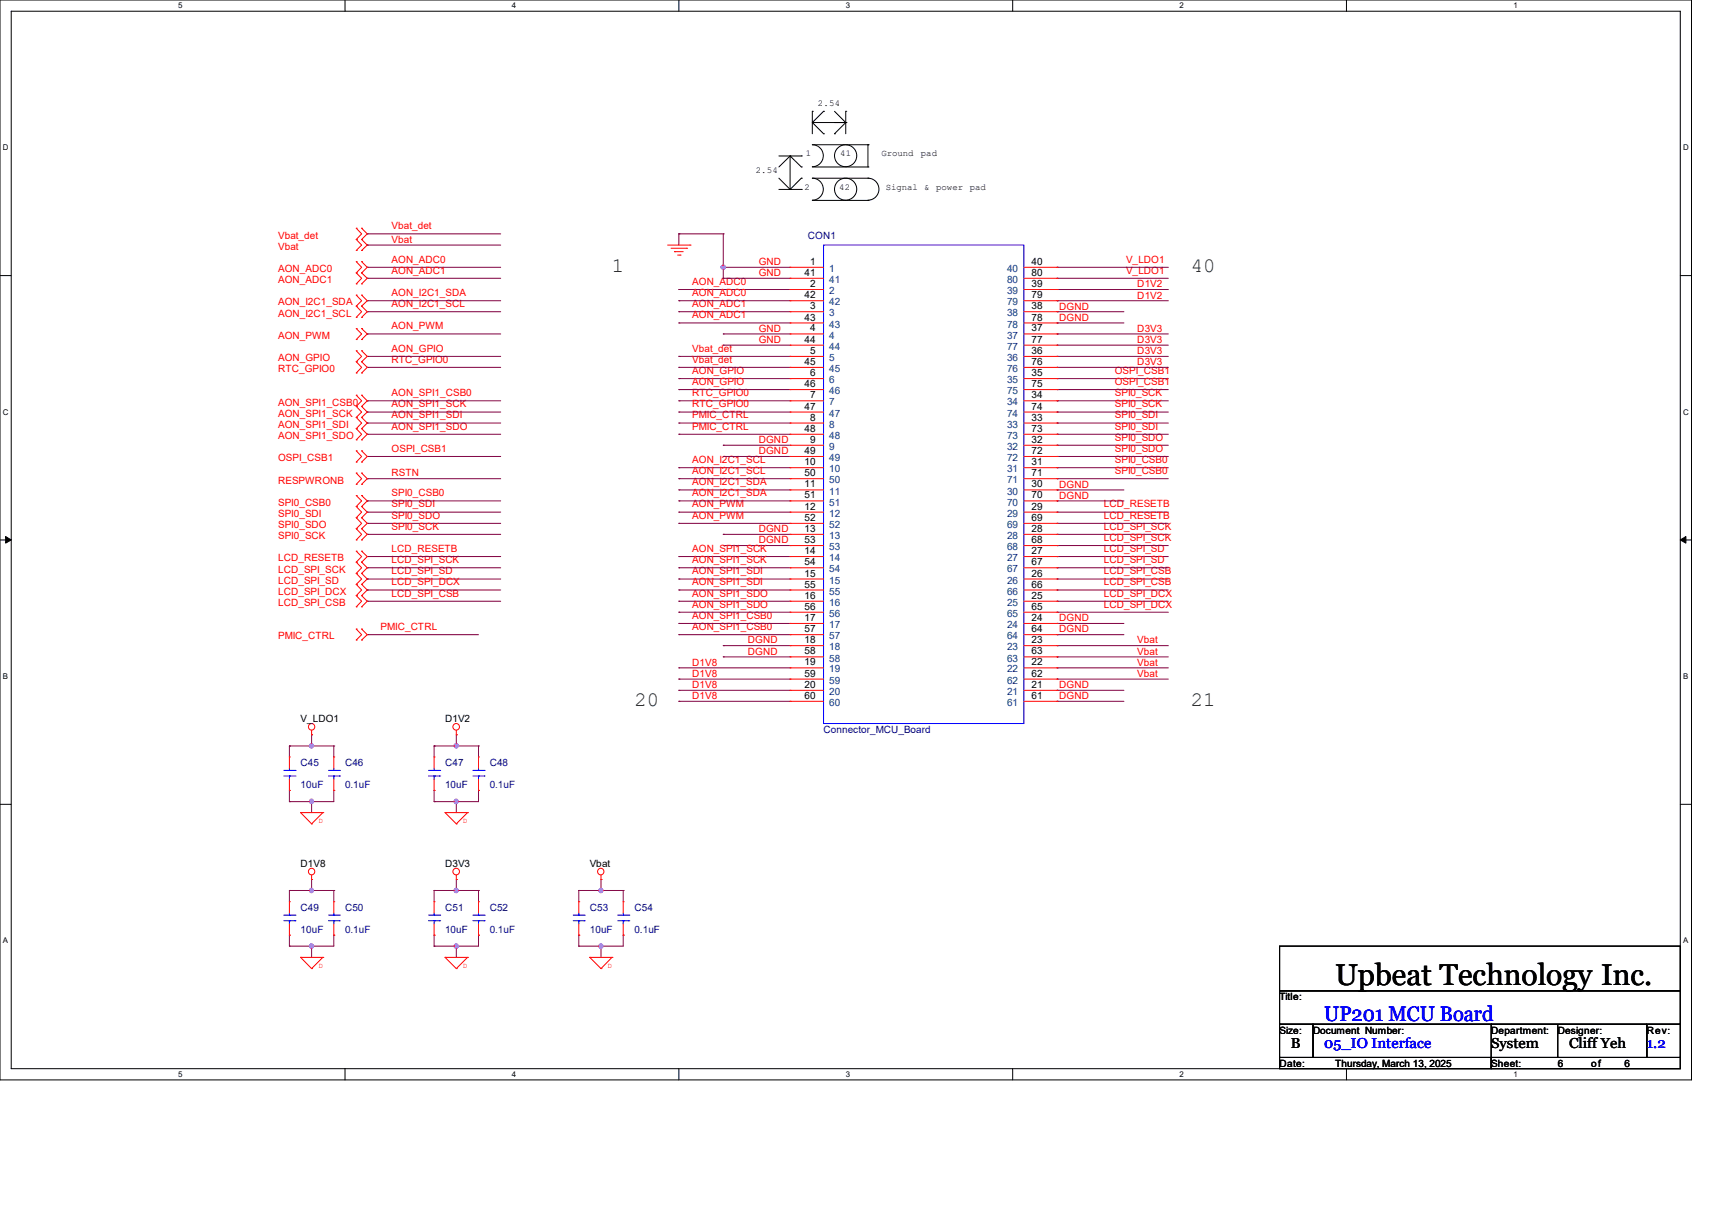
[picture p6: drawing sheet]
<svg xmlns="http://www.w3.org/2000/svg" width="297mm" height="210mm" viewBox="0 0 297 210" stroke-linecap="round" stroke-linejoin="round" font-family="sans-serif">
<path d="M0 0h293.5v187.3h-293.5zM1.9 1.9h289.6v183.4h-289.6z" fill="none" stroke="#000" stroke-width=".17"/>
<g fill="#fff">
<path d="M30.9 .2h.8v1.5h-.8z"/>
<path d="M30.9 185.5h.8v1.6h-.8z"/>
</g>
<path d="M59.9 0v1.9M59.9 185.3v2" fill="none" stroke="#000" stroke-width=".17"/>
<g fill="#fff">
<path d="M88.8 .2h.8v1.5h-.8z"/>
<path d="M88.8 185.5h.8v1.6h-.8z"/>
</g>
<path d="M117.8 0v1.9M117.8 185.3v2" fill="none" stroke="#000" stroke-width=".17"/>
<g fill="#fff">
<path d="M146.7 .2h.8v1.5h-.8z"/>
<path d="M146.7 185.5h.8v1.6h-.8z"/>
</g>
<path d="M175.7 0v1.9M175.7 185.3v2" fill="none" stroke="#000" stroke-width=".17"/>
<g fill="#fff">
<path d="M204.6 .2h.8v1.5h-.8z"/>
<path d="M204.6 185.5h.8v1.6h-.8z"/>
</g>
<path d="M233.6 0v1.9M233.6 185.3v2" fill="none" stroke="#000" stroke-width=".17"/>
<g fill="#fff">
<path d="M262.6 .2h.7v1.5h-.7z"/>
<path d="M262.6 185.5h.7v1.6h-.7z"/>
<path d="M.5 24.8h1v1.6h-1z"/>
<path d="M292 24.8h1v1.6h-1z"/>
<path d="M.5 70.7h1v1.5h-1z"/>
<path d="M292 70.7h1v1.5h-1z"/>
</g>
<path d="M0 47.8h1.9M291.5 47.8h2" fill="none" stroke="#000" stroke-width=".17"/>
<g fill="#fff">
<path d="M.5 116.5h.9v1.6h-.9z"/>
<path d="M292 116.5h.9v1.6h-.9z"/>
</g>
<path d="M0 93.6h1.9M291.5 93.6h2" fill="none" stroke="#000" stroke-width=".17"/>
<path d="M1 93l.9 .6-.9 .6zM291.5 93.6l1-.6v1.2z" fill="#000" stroke="#000" stroke-width=".17"/>
<g fill="#fff">
<path d="M.5 162.4h.9v1.5h-.9z"/>
<path d="M292 162.4h.9v1.5h-.9z"/>
</g>
<g fill="none" stroke="#000" stroke-width=".17">
<path d="M140.9 19.3h.1M140.9 19.3v3.9M142.9 19.3h.1M142.9 19.3l-2 2M144.8 19.3l1.9 2M146.7 19.3h.1M146.7 19.3v3.9M135.1 27.1h3.9M135.1 32.9h3.9M135.1 30.9l2 2M137.1 32.9h.1M137.1 27.1h.1"/>
<path d="M137.1 27.1v5.8M137.1 27.1l-2 1.9M137.1 27.1l1.9 1.9M139 27.1h.1M139 32.9h.1M139 29h.1M139 30.9h.1M139 30.9l-1.9 2M140.9 34.8h9.7M140.9 29h9.7M140.9 21.3h5.8M140.9 21.3l2 1.9"/>
<path d="M142.9 23.2h.1M144.8 23.2h.1M146.7 21.3h.1M146.7 21.3l-1.9 1.9M150.6 30.9h-9.7a1.9 1.9 0 0 1 1.9 1.9 1.9 1.9 0 0 1-1.9 1.9M150.6 30.9a1.9 1.9 0 0 1 1.9 1.9 1.9 1.9 0 0 1-1.9 1.9M150.6 34.8h.1M150.6 30.9h.1M150.6 25.1h-9.7a1.91 1.91 0 0 1 1.9 1.9 1.91 1.91 0 0 1-1.9 1.9M150.6 29h.1M150.6 25.1h.1M150.6 25.1v3.9"/>
<path d="M0 139.5h1.9M291.5 139.5h2M222 164.1h69.5v7.7h-69.5zM222 171.8h69.5v5.8h-69.5zM222 177.6h5.8v5.8h-5.8zM227.8 177.6h57.9v5.8h-57.9zM258.7 177.6h.1M258.7 177.6v5.8M270.3 177.6v5.8M285.7 177.6h5.8v5.8h-5.8zM222 183.4h36.7v1.9h-36.7zM258.7 183.4h32.8v1.9h-32.8z"/>
<path d="M270.3 183.4h.1"/>
<circle cx="146.7" cy="32.8" r="1.92"/>
<circle cx="146.7" cy="27" r="1.92"/>
</g>
<g fill="none" stroke="#800040" stroke-width=".17">
<path d="M63.7 46.4h.1M63.7 48.3h.1M63.7 54.1h.1M63.7 52.2h.1M63.7 57.9h.1M63.7 42.5h.1M63.7 40.6h.1M63.7 46.4h23.2M63.7 54.1h23.2M63.7 57.9h23.2M63.7 48.3h23.2M63.7 52.2h23.2"/>
<path d="M63.7 42.5h23.2M63.7 40.6h23.2M117.8 50.2h.1M117.8 54.1h.1M117.8 52.2h.1M117.8 56h.1M117.8 40.6h.1M117.8 50.2h19.3M117.8 54.1h19.3M117.8 52.2h19.3M117.8 40.6h7.7M117.8 56h19.3"/>
<path d="M117.8 40.6v1.9M125.5 46.4h.1M125.5 57.9h.1M125.5 48.3h.1M125.5 59.9h.1M125.5 40.6h.1M125.5 46.4h11.6M125.5 57.9h11.6M125.5 48.3h11.6M125.5 59.9h11.6M125.5 40.6v7.7M183.4 50.2h.1"/>
<path d="M183.4 57.9h.1M183.4 54.1h.1M183.4 48.3h.1M183.4 52.2h.1M183.4 56h.1M183.4 59.9h.1M183.4 46.4h.1M183.4 46.4h19.3M183.4 50.2h19.3M183.4 54.1h11.6M183.4 57.9h19.3M183.4 48.3h19.3"/>
<path d="M183.4 52.2h19.3M183.4 56h11.6M183.4 59.9h19.3M63.7 79.2h.1M63.7 75.3h.1M63.7 73.4h.1M63.7 71.5h.1M63.7 69.5h.1M63.7 63.7h.1M63.7 61.8h.1M63.7 61.8h23.2M63.7 73.4h23.2"/>
<path d="M63.7 69.5h23.2M63.7 79.2h23.2M63.7 75.3h23.2M63.7 71.5h23.2M63.7 63.7h23.2M117.8 61.8h.1M117.8 73.4h.1M117.8 69.5h.1M117.8 65.7h.1M117.8 63.7h.1M117.8 67.6h.1M117.8 71.5h.1"/>
<path d="M117.8 75.3h.1M117.8 61.8h19.3M117.8 73.4h19.3M117.8 69.5h19.3M117.8 65.7h19.3M117.8 75.3h19.3M117.8 71.5h19.3M117.8 63.7h19.3M117.8 67.6h19.3M125.5 77.2h.1M125.5 79.2h.1M125.5 77.2h11.6"/>
<path d="M125.5 79.2h11.6M183.4 61.8h.1M183.4 69.5h.1M183.4 73.4h.1M183.4 65.7h.1M183.4 77.2h.1M183.4 63.7h.1M183.4 67.6h.1M183.4 71.5h.1M183.4 75.3h.1M183.4 79.2h.1M183.4 61.8h19.3"/>
<path d="M183.4 73.4h19.3M183.4 69.5h19.3M183.4 77.2h19.3M183.4 65.7h19.3M183.4 79.2h19.3M183.4 75.3h19.3M183.4 71.5h19.3M183.4 63.7h19.3M183.4 67.6h19.3M63.7 98.5h.1M63.7 96.5h.1M63.7 90.8h.1"/>
<path d="M63.7 92.7h.1M63.7 88.8h.1M63.7 86.9h.1M63.7 83h.1M63.7 92.7h23.2M63.7 88.8h23.2M63.7 96.5h23.2M63.7 98.5h23.2M63.7 90.8h23.2M63.7 86.9h23.2M63.7 83h23.2M117.8 81.1h.1"/>
<path d="M117.8 88.8h.1M117.8 85h.1M117.8 83h.1M117.8 86.9h.1M117.8 90.8h.1M117.8 96.5h.1M117.8 98.5h.1M117.8 81.1h19.3M117.8 88.8h19.3M117.8 85h19.3M117.8 96.5h19.3M117.8 98.5h19.3"/>
<path d="M117.8 90.8h19.3M117.8 86.9h19.3M117.8 83h19.3M125.5 92.7h.1M125.5 94.6h.1M125.5 92.7h11.6M125.5 94.6h11.6M183.4 92.7h.1M183.4 81.1h.1M183.4 85h.1M183.4 88.8h.1M183.4 96.5h.1"/>
<path d="M183.4 83h.1M183.4 86.9h.1M183.4 90.8h.1M183.4 94.6h.1M183.4 98.5h.1M183.4 81.1h19.3M183.4 92.7h19.3M183.4 88.8h19.3M183.4 85h11.6M183.4 96.5h19.3M183.4 98.5h19.3M183.4 90.8h19.3"/>
<path d="M183.4 86.9h11.6M183.4 83h19.3M183.4 94.6h19.3M63.7 100.4h.1M63.7 104.3h.1M63.7 102.3h.1M63.7 110.1h.1M63.7 100.4h23.2M63.7 104.3h23.2M63.7 110.1h19.3M63.7 102.3h23.2M117.8 100.4h.1"/>
<path d="M117.8 104.3h.1M117.8 110.1h.1M117.8 117.8h.1M117.8 119.7h.1M117.8 115.8h.1M117.8 108.1h.1M117.8 102.3h.1M117.8 106.2h.1M117.8 100.4h19.3M117.8 104.3h19.3M117.8 110.1h19.3M117.8 117.8h19.3"/>
<path d="M117.8 119.7h19.3M117.8 108.1h19.3M117.8 102.3h19.3M117.8 115.8h19.3M117.8 106.2h19.3M125.5 113.9h.1M125.5 112h.1M125.5 113.9h11.6M125.5 112h11.6M183.4 104.3h.1M183.4 100.4h.1M183.4 119.7h.1"/>
<path d="M183.4 112h.1M183.4 108.1h.1M183.4 102.3h.1M183.4 106.2h.1M183.4 110.1h.1M183.4 113.9h.1M183.4 115.8h.1M183.4 117.8h.1M183.4 100.4h19.3M183.4 104.3h19.3M183.4 113.9h19.3M183.4 110.1h11.6"/>
<path d="M183.4 117.8h19.3M183.4 119.7h11.6M183.4 112h19.3M183.4 108.1h11.6M183.4 102.3h19.3M183.4 115.8h19.3M183.4 106.2h19.3M50.2 137.1h.1M50.2 129.4h.1M50.2 139h.1M50.2 129.4v1.9M50.2 137.1v1.9"/>
<path d="M50.2 129.4h7.7M54.1 139h.1M54.1 129.4h.1M54.1 127.4h.1M54.1 127.4v2M54.1 139v1.9M57.9 137.1h.1M57.9 129.4h.1M57.9 137.1v1.9h-7.7M57.9 129.4v1.9M75.3 129.4h.1M75.3 137.1h.1"/>
<path d="M75.3 139h.1M75.3 129.4h7.7M75.3 129.4v1.9M75.3 137.1v1.9M79.2 129.4h.1M79.2 127.4h.1M79.2 139h.1M79.2 127.4v2M79.2 139v1.9M83 129.4h.1M83 137.1h.1M83 137.1v1.9h-7.7"/>
<path d="M83 129.4v1.9M117.8 121.6h.1M117.8 121.6h19.3M183.4 121.6h.1M183.4 121.6h11.6M50.2 154.4h.1M50.2 154.4v2M50.2 154.4h7.7M54.1 152.5h.1M54.1 154.4h.1M54.1 152.5v1.9M57.9 154.4h.1"/>
<path d="M57.9 154.4v2M75.3 154.4h.1M75.3 154.4v2M75.3 154.4h7.7M79.2 152.5h.1M79.2 154.4h.1M79.2 152.5v1.9M83 154.4h.1M83 154.4v2M100.4 154.4h.1M100.4 154.4h7.7M100.4 154.4v2"/>
<path d="M104.3 154.4h.1M104.3 152.5h.1M104.3 152.5v1.9M108.1 154.4h.1M108.1 154.4v2M50.2 162.2h.1M50.2 164.1h.1M50.2 162.2v1.9M54.1 164.1h.1M54.1 164.1v1.9M57.9 162.2h.1M57.9 162.2v1.9h-7.7"/>
<path d="M75.3 162.2h.1M75.3 164.1h.1M75.3 162.2v1.9M79.2 164.1h.1M79.2 164.1v1.9M83 162.2h.1M83 162.2v1.9h-7.7M100.4 162.2h.1M100.4 164.1h.1M100.4 162.2v1.9M104.3 164.1h.1M104.3 164.1v1.9"/>
<path d="M108.1 162.2h.1M108.1 162.2v1.9h-7.7"/>
</g>
<g fill="#f0f" stroke="#f0f" stroke-width=".17">
<circle cx="125.5" cy="46.3" r=".37"/>
<circle cx="54" cy="139" r=".37"/>
<circle cx="54" cy="129.3" r=".37"/>
<circle cx="79.1" cy="129.3" r=".37"/>
<circle cx="79.1" cy="139" r=".37"/>
<circle cx="54" cy="154.4" r=".37"/>
<circle cx="54" cy="164.1" r=".37"/>
<circle cx="79.1" cy="154.4" r=".37"/>
<circle cx="79.1" cy="164.1" r=".37"/>
<circle cx="104.2" cy="154.4" r=".37"/>
<circle cx="104.2" cy="164.1" r=".37"/>
</g>
<g fill="none" stroke="#f00" stroke-width=".17">
<path d="M61.8 39.6h.1M61.8 39.6l.9 1-.9 .9M62.7 39.6h.1M62.7 39.6l1 1-1 .9M61.8 47.3h.1M61.8 45.4h.1M61.8 49.2h.1M61.8 53.1h.1M61.8 51.2h.1M61.8 55h.1M61.8 58.9h.1M61.8 57h.1"/>
<path d="M61.8 43.4h.1M61.8 41.5h.1M61.8 45.4l.9 1-.9 .9M61.8 47.3l.9 1-.9 .9M61.8 51.2l.9 1-.9 .9M61.8 53.1l.9 1-.9 .9M61.8 57l.9 .9-.9 1M61.8 41.5l.9 1-.9 .9M62.7 47.3h.1M62.7 45.4h.1M62.7 49.2h.1M62.7 53.1h.1"/>
<path d="M62.7 51.2h.1M62.7 55h.1M62.7 58.9h.1M62.7 57h.1M62.7 43.4h.1M62.7 41.5h.1M62.7 45.4l1 1-1 .9M62.7 47.3l1 1-1 .9M62.7 51.2l1 1-1 .9M62.7 53.1l1 1-1 .9M62.7 57l1 .9-1 1M62.7 41.5l1 1-1 .9"/>
<path d="M115.8 42.5h3.9M116.4 43.1h2.7M117 43.6h.1M117 43.6h1.5M117.6 44.2h.4M118 44.2h.1M119.1 43.1h.1M119.7 42.5h.1M137.1 46.4h.1M137.1 50.2h.1M137.1 54.1h.1M137.1 57.9h.1"/>
<path d="M137.1 48.3h.1M137.1 52.2h.1M137.1 56h.1M137.1 59.9h.1M137.1 46.4h5.8M137.1 50.2h5.8M137.1 54.1h5.8M137.1 57.9h5.8M137.1 48.3h5.8M137.1 52.2h5.8M137.1 56h5.8M137.1 59.9h5.8"/>
<path d="M177.6 46.4h5.8M177.6 50.2h5.8M177.6 54.1h5.8M177.6 57.9h5.8M177.6 48.3h5.8M177.6 52.2h5.8M177.6 56h5.8M177.6 59.9h5.8M183.4 57.9h.1M183.4 54.1h.1M183.4 50.2h.1M183.4 46.4h.1"/>
<path d="M183.4 59.9h.1M183.4 56h.1M183.4 52.2h.1M183.4 48.3h.1M61.8 78.2h.1M61.8 70.5h.1M61.8 68.5h.1M61.8 72.4h.1M61.8 74.3h.1M61.8 76.3h.1M61.8 62.7h.1M61.8 60.8h.1"/>
<path d="M61.8 64.7h.1M61.8 78.2l.9 1-.9 .9M61.8 68.5l.9 1-.9 1M61.8 70.5l.9 1-.9 .9M61.8 72.4l.9 1-.9 .9M61.8 74.3l.9 1-.9 1M61.8 60.8l.9 1-.9 .9M61.8 62.7l.9 1-.9 1M62.7 78.2h.1M62.7 70.5h.1M62.7 68.5h.1M62.7 72.4h.1"/>
<path d="M62.7 74.3h.1M62.7 76.3h.1M62.7 62.7h.1M62.7 60.8h.1M62.7 64.7h.1M62.7 78.2l1 1-1 .9M62.7 68.5l1 1-1 1M62.7 70.5l1 1-1 .9M62.7 72.4l1 1-1 .9M62.7 74.3l1 1-1 1M62.7 60.8l1 1-1 .9M62.7 62.7l1 1-1 1"/>
<path d="M137.1 61.8h.1M137.1 65.7h.1M137.1 69.5h.1M137.1 73.4h.1M137.1 77.2h.1M137.1 63.7h.1M137.1 67.6h.1M137.1 71.5h.1M137.1 75.3h.1M137.1 79.2h.1M137.1 61.8h5.8M137.1 65.7h5.8"/>
<path d="M137.1 69.5h5.8M137.1 73.4h5.8M137.1 77.2h5.8M137.1 63.7h5.8M137.1 67.6h5.8M137.1 71.5h5.8M137.1 75.3h5.8M137.1 79.2h5.8M177.6 61.8h5.8M177.6 65.7h5.8M177.6 69.5h5.8M177.6 73.4h5.8"/>
<path d="M177.6 77.2h5.8M177.6 63.7h5.8M177.6 67.6h5.8M177.6 71.5h5.8M177.6 75.3h5.8M177.6 79.2h5.8M183.4 77.2h.1M183.4 73.4h.1M183.4 69.5h.1M183.4 65.7h.1M183.4 61.8h.1M183.4 79.2h.1"/>
<path d="M183.4 75.3h.1M183.4 71.5h.1M183.4 67.6h.1M183.4 63.7h.1M61.8 97.5h.1M61.8 95.6h.1M61.8 99.4h.1M61.8 87.8h.1M61.8 85.9h.1M61.8 89.8h.1M61.8 91.7h.1M61.8 93.6h.1"/>
<path d="M61.8 80.1h.1M61.8 84h.1M61.8 82h.1M61.8 95.6l.9 .9-.9 1M61.8 97.5l.9 1-.9 .9M61.8 99.4l.9 1-.9 .9M61.8 85.9l.9 1-.9 .9M61.8 87.8l.9 1-.9 1M61.8 89.8l.9 1-.9 .9M61.8 91.7l.9 1-.9 .9M61.8 82l.9 1-.9 1M62.7 97.5h.1"/>
<path d="M62.7 95.6h.1M62.7 99.4h.1M62.7 87.8h.1M62.7 85.9h.1M62.7 89.8h.1M62.7 91.7h.1M62.7 93.6h.1M62.7 80.1h.1M62.7 84h.1M62.7 82h.1M62.7 95.6l1 .9-1 1M62.7 97.5l1 1-1 .9"/>
<path d="M62.7 99.4l1 1-1 .9M62.7 85.9l1 1-1 .9M62.7 87.8l1 1-1 1M62.7 89.8l1 1-1 .9M62.7 91.7l1 1-1 .9M62.7 82l1 1-1 1M137.1 81.1h.1M137.1 88.8h.1M137.1 92.7h.1M137.1 96.5h.1M137.1 85h.1M137.1 83h.1"/>
<path d="M137.1 86.9h.1M137.1 90.8h.1M137.1 94.6h.1M137.1 98.5h.1M137.1 81.1h5.8M137.1 88.8h5.8M137.1 92.7h5.8M137.1 96.5h5.8M137.1 85h5.8M137.1 83h5.8M137.1 86.9h5.8M137.1 90.8h5.8"/>
<path d="M137.1 94.6h5.8M137.1 98.5h5.8M177.6 81.1h5.8M177.6 88.8h5.8M177.6 92.7h5.8M177.6 96.5h5.8M177.6 85h5.8M177.6 83h5.8M177.6 86.9h5.8M177.6 90.8h5.8M177.6 94.6h5.8M177.6 98.5h5.8"/>
<path d="M183.4 96.5h.1M183.4 92.7h.1M183.4 88.8h.1M183.4 85h.1M183.4 81.1h.1M183.4 98.5h.1M183.4 94.6h.1M183.4 90.8h.1M183.4 86.9h.1M183.4 83h.1M61.8 101.3h.1M61.8 103.3h.1"/>
<path d="M61.8 105.2h.1M61.8 111h.1M61.8 109.1h.1M61.8 101.3l.9 1-.9 1M61.8 103.3l.9 1-.9 .9M61.8 109.1l.9 1-.9 .9M62.7 101.3h.1M62.7 103.3h.1M62.7 105.2h.1M62.7 111h.1M62.7 109.1h.1M62.7 101.3l1 1-1 1"/>
<path d="M62.7 103.3l1 1-1 .9M62.7 109.1l1 1-1 .9M137.1 100.4h.1M137.1 104.3h.1M137.1 108.1h.1M137.1 112h.1M137.1 115.8h.1M137.1 119.7h.1M137.1 102.3h.1M137.1 106.2h.1M137.1 110.1h.1M137.1 113.9h.1"/>
<path d="M137.1 117.8h.1M137.1 100.4h5.8M137.1 104.3h5.8M137.1 108.1h5.8M137.1 112h5.8M137.1 115.8h5.8M137.1 119.7h5.8M137.1 102.3h5.8M137.1 106.2h5.8M137.1 110.1h5.8M137.1 113.9h5.8M137.1 117.8h5.8"/>
<path d="M177.6 100.4h5.8M177.6 104.3h5.8M177.6 108.1h5.8M177.6 112h5.8M177.6 115.8h5.8M177.6 119.7h5.8M177.6 102.3h5.8M177.6 106.2h5.8M177.6 110.1h5.8M177.6 113.9h5.8M177.6 117.8h5.8M183.4 119.7h.1"/>
<path d="M183.4 115.8h.1M183.4 112h.1M183.4 108.1h.1M183.4 104.3h.1M183.4 100.4h.1M183.4 117.8h.1M183.4 113.9h.1M183.4 110.1h.1M183.4 106.2h.1M183.4 102.3h.1M50.2 131.3h.1M50.2 137.1h.1"/>
<path d="M50.2 131.3v1.9M50.2 135.1v2M54.1 127.4h.1M54.1 126.7v.7M57.9 131.3h.1M57.9 137.1h.1M57.9 131.3v1.9M57.9 135.1v2M75.3 131.3h.1M75.3 137.1h.1M75.3 131.3v1.9M75.3 135.1v2"/>
<path d="M79.2 127.4h.1M79.2 126.7v.7M83 131.3h.1M83 137.1h.1M83 131.3v1.9M83 135.1v2M137.1 121.6h.1M137.1 121.6h5.8M177.6 121.6h5.8M183.4 121.6h.1M50.2 156.4h.1M50.2 156.4v1.9"/>
<path d="M52.2 140.9h.1M52.2 140.9h3.8M52.2 140.9l1.9 2M54.1 142.9h.1M54.1 152.5h.1M54.1 151.8v.7M56 140.9h.1M56 140.9l-1.9 2M57.9 156.4h.1M57.9 156.4v1.9M75.3 156.4h.1M75.3 156.4v1.9"/>
<path d="M77.2 140.9h.1M77.2 140.9h3.9M77.2 140.9l2 2M79.2 142.9h.1M79.2 152.5h.1M79.2 151.8v.7M81.1 140.9h.1M81.1 140.9l-1.9 2M83 156.4h.1M83 156.4v1.9M100.4 156.4h.1M100.4 156.4v1.9"/>
<path d="M104.3 152.5h.1M104.3 151.8v.7M108.1 156.4h.1M108.1 156.4v1.9M50.2 162.2h.1M50.2 160.2v2M52.2 166h.1M52.2 166h3.8M52.2 166l1.9 2M54.1 168h.1M56 166h.1M56 166l-1.9 2"/>
<path d="M57.9 162.2h.1M57.9 160.2v2M75.3 162.2h.1M75.3 160.2v2M77.2 166h.1M77.2 166h3.9M77.2 166l2 2M79.2 168h.1M81.1 166h.1M81.1 166l-1.9 2M83 162.2h.1M83 160.2v2"/>
<path d="M100.4 162.2h.1M100.4 160.2v2M102.3 166h.1M102.3 166h3.9M102.3 166l2 2M104.3 168h.1M106.2 166h.1M106.2 166l-1.9 2M108.1 162.2h.1M108.1 160.2v2"/>
<circle cx="54" cy="126" r=".56"/>
<circle cx="79.1" cy="126" r=".57"/>
<circle cx="54" cy="151.2" r=".56"/>
<circle cx="79.1" cy="151.2" r=".57"/>
<circle cx="104.2" cy="151.2" r=".56"/>
</g>
<g fill="none" stroke="#00f" stroke-width=".17">
<path d="M142.9 42.5h34.7v83h-34.7zM49.2 134.6h2M49.2 133.6h2M50.2 133.6h.1M50.2 134.6h.1M50.2 133.2v.4M50.2 134.6v.5M51.2 134.6h.1M51.2 133.6h.1M57 134.6h1.9M57 133.6h1.9M57.9 133.6h.1"/>
<path d="M57.9 134.6h.1M57.9 133.2v.4M57.9 134.6v.5M58.9 134.6h.1M58.9 133.6h.1M74.3 134.6h2M74.3 133.6h2M75.3 133.6h.1M75.3 134.6h.1M75.3 133.2v.4M75.3 134.6v.5M76.3 134.6h.1"/>
<path d="M76.3 133.6h.1M82 134.6h2M82 133.6h2M83 133.6h.1M83 134.6h.1M83 133.2v.4M83 134.6v.5M84 134.6h.1M84 133.6h.1M49.2 159.7h2M49.2 158.7h2M50.2 158.7h.1"/>
<path d="M50.2 159.7h.1M50.2 158.3v.4M50.2 159.7v.5M51.2 159.7h.1M51.2 158.7h.1M57 159.7h1.9M57 158.7h1.9M57.9 158.7h.1M57.9 159.7h.1M57.9 158.3v.4M57.9 159.7v.5M58.9 159.7h.1"/>
<path d="M58.9 158.7h.1M74.3 159.7h2M74.3 158.7h2M75.3 158.7h.1M75.3 159.7h.1M75.3 158.3v.4M75.3 159.7v.5M76.3 159.7h.1M76.3 158.7h.1M82 159.7h2M82 158.7h2M83 158.7h.1"/>
<path d="M83 159.7h.1M83 158.3v.4M83 159.7v.5M84 159.7h.1M84 158.7h.1M99.4 159.7h1.9M99.4 158.7h1.9M100.4 158.7h.1M100.4 159.7h.1M100.4 158.3v.4M100.4 159.7v.5M101.3 159.7h.1"/>
<path d="M101.3 158.7h.1M107.1 159.7h2M107.1 158.7h2M108.1 158.7h.1M108.1 159.7h.1M108.1 158.3v.4M108.1 159.7v.5M109.1 159.7h.1M109.1 158.7h.1"/>
</g>
<text font-size="5.2" x="231.6" y="170.8">Upbeat Technology Inc.</text>
<g font-size="3.6" fill="#008000">
<text x="106.2" y="47.2">1</text>
<text x="206.6" y="47.2">40</text>
<text x="110.1" y="122.5">20</text>
<text x="206.6" y="122.5">21</text>
</g>
<text font-size="3.6" fill="#00f" x="229.7" y="177.1">UP201 MCU Board</text>
<g font-size="2.5">
<text x="223.9" y="181.8">B</text>
<text x="258.7" y="181.8">System</text>
<text x="272.2" y="181.8">Cliff Yeh</text>
</g>
<g font-size="2.5" fill="#00f">
<text x="229.7" y="181.8">05_IO Interface</text>
<text x="285.7" y="181.8">1.2</text>
</g>
<g font-size="1.7" fill="#f00">
<text x="48.3" y="41.4">Vbat_det</text>
<text x="67.9" y="39.7">Vbat_det</text>
<text x="48.3" y="47.2">AON_ADC0</text>
<text x="48.3" y="43.3">Vbat</text>
<text x="67.9" y="45.5">AON_ADC0</text>
<text x="67.9" y="47.5">AON_ADC1</text>
<text x="67.9" y="42.1">Vbat</text>
<text x="131.7" y="46">GND</text>
<text x="131.7" y="47.9">GND</text>
<text x="195.4" y="47.5">V_LDO1</text>
<text x="195.4" y="45.5">V_LDO1</text>
<text x="48.3" y="49.1">AON_ADC1</text>
<text x="48.3" y="53">AON_I2C1_SDA</text>
<text x="67.9" y="53.3">AON_I2C1_SCL</text>
<text x="67.9" y="51.3">AON_I2C1_SDA</text>
<text x="120.1" y="49.4">AON_ADC0</text>
<text x="120.1" y="53.3">AON_ADC1</text>
<text x="120.1" y="51.3">AON_ADC0</text>
<text x="183.8" y="53.7">DGND</text>
<text x="197.3" y="49.8">D1V2</text>
<text x="197.3" y="51.8">D1V2</text>
<text x="48.3" y="54.9">AON_I2C1_SCL</text>
<text x="48.3" y="58.8">AON_PWM</text>
<text x="67.9" y="57.1">AON_PWM</text>
<text x="120.1" y="55.2">AON_ADC1</text>
<text x="131.7" y="57.5">GND</text>
<text x="131.7" y="59.5">GND</text>
<text x="183.8" y="55.6">DGND</text>
<text x="197.3" y="57.5">D3V3</text>
<text x="197.3" y="59.5">D3V3</text>
<text x="48.3" y="62.6">AON_GPIO</text>
<text x="48.3" y="64.6">RTC_GPIO0</text>
<text x="67.9" y="62.9">RTC_GPIO0</text>
<text x="67.9" y="61">AON_GPIO</text>
<text x="120.1" y="61">Vbat_det</text>
<text x="120.1" y="64.9">AON_GPIO</text>
<text x="120.1" y="62.9">Vbat_det</text>
<text x="193.4" y="64.9">OSPI_CSB1</text>
<text x="197.3" y="61.4">D3V3</text>
<text x="197.3" y="63.3">D3V3</text>
<text x="48.3" y="70.4">AON_SPI1_CSB0</text>
<text x="67.9" y="70.7">AON_SPI1_SCK</text>
<text x="67.9" y="68.7">AON_SPI1_CSB0</text>
<text x="120.1" y="68.7">RTC_GPIO0</text>
<text x="120.1" y="66.8">AON_GPIO</text>
<text x="120.1" y="70.7">RTC_GPIO0</text>
<text x="193.4" y="68.7">SPI0_SCK</text>
<text x="193.4" y="66.8">OSPI_CSB1</text>
<text x="193.4" y="70.7">SPI0_SCK</text>
<text x="48.3" y="72.3">AON_SPI1_SCK</text>
<text x="48.3" y="74.2">AON_SPI1_SDI</text>
<text x="48.3" y="76.2">AON_SPI1_SDO</text>
<text x="67.9" y="74.5">AON_SPI1_SDO</text>
<text x="67.9" y="72.6">AON_SPI1_SDI</text>
<text x="120.1" y="72.6">PMIC_CTRL</text>
<text x="120.1" y="74.5">PMIC_CTRL</text>
<text x="131.7" y="76.8">DGND</text>
<text x="193.4" y="72.6">SPI0_SDI</text>
<text x="193.4" y="76.4">SPI0_SDO</text>
<text x="193.4" y="74.5">SPI0_SDI</text>
<text x="48.3" y="80">OSPI_CSB1</text>
<text x="48.3" y="83.9">RESPWRONB</text>
<text x="67.9" y="78.4">OSPI_CSB1</text>
<text x="67.9" y="82.6">RSTN</text>
<text x="120.1" y="80.3">AON_I2C1_SCL</text>
<text x="120.1" y="82.2">AON_I2C1_SCL</text>
<text x="131.7" y="78.8">DGND</text>
<text x="193.4" y="80.3">SPI0_CSB0</text>
<text x="193.4" y="78.4">SPI0_SDO</text>
<text x="193.4" y="82.2">SPI0_CSB0</text>
<text x="48.3" y="87.7">SPI0_CSB0</text>
<text x="48.3" y="89.7">SPI0_SDI</text>
<text x="67.9" y="90">SPI0_SDO</text>
<text x="67.9" y="88">SPI0_SDI</text>
<text x="67.9" y="86.1">SPI0_CSB0</text>
<text x="120.1" y="88">AON_PWM</text>
<text x="120.1" y="84.2">AON_I2C1_SDA</text>
<text x="120.1" y="86.1">AON_I2C1_SDA</text>
<text x="120.1" y="90">AON_PWM</text>
<text x="183.8" y="84.6">DGND</text>
<text x="183.8" y="86.5">DGND</text>
<text x="191.5" y="88">LCD_RESETB</text>
<text x="191.5" y="90">LCD_RESETB</text>
<text x="48.3" y="91.6">SPI0_SDO</text>
<text x="48.3" y="93.5">SPI0_SCK</text>
<text x="67.9" y="95.7">LCD_RESETB</text>
<text x="67.9" y="91.9">SPI0_SCK</text>
<text x="120.1" y="95.7">AON_SPI1_SCK</text>
<text x="131.7" y="92.3">DGND</text>
<text x="131.7" y="94.2">DGND</text>
<text x="191.5" y="91.9">LCD_SPI_SCK</text>
<text x="191.5" y="95.7">LCD_SPI_SD</text>
<text x="191.5" y="93.8">LCD_SPI_SCK</text>
<text x="48.3" y="97.4">LCD_RESETB</text>
<text x="48.3" y="99.3">LCD_SPI_SCK</text>
<text x="48.3" y="101.2">LCD_SPI_SD</text>
<text x="67.9" y="99.6">LCD_SPI_SD</text>
<text x="67.9" y="97.7">LCD_SPI_SCK</text>
<text x="67.9" y="101.5">LCD_SPI_DCX</text>
<text x="120.1" y="99.6">AON_SPI1_SDI</text>
<text x="120.1" y="97.7">AON_SPI1_SCK</text>
<text x="120.1" y="101.5">AON_SPI1_SDI</text>
<text x="191.5" y="99.6">LCD_SPI_CSB</text>
<text x="191.5" y="97.7">LCD_SPI_SD</text>
<text x="191.5" y="101.5">LCD_SPI_CSB</text>
<text x="48.3" y="103.2">LCD_SPI_DCX</text>
<text x="48.3" y="105.1">LCD_SPI_CSB</text>
<text x="67.9" y="103.5">LCD_SPI_CSB</text>
<text x="120.1" y="103.5">AON_SPI1_SDO</text>
<text x="120.1" y="107.3">AON_SPI1_CSB0</text>
<text x="120.1" y="105.4">AON_SPI1_SDO</text>
<text x="183.8" y="107.7">DGND</text>
<text x="191.5" y="103.5">LCD_SPI_DCX</text>
<text x="191.5" y="105.4">LCD_SPI_DCX</text>
<text x="48.3" y="110.9">PMIC_CTRL</text>
<text x="66" y="109.3">PMIC_CTRL</text>
<text x="120.1" y="109.3">AON_SPI1_CSB0</text>
<text x="129.7" y="113.5">DGND</text>
<text x="129.7" y="111.6">DGND</text>
<text x="183.8" y="109.7">DGND</text>
<text x="197.3" y="111.6">Vbat</text>
<text x="197.3" y="113.5">Vbat</text>
<text x="120.1" y="117.4">D1V8</text>
<text x="120.1" y="119.3">D1V8</text>
<text x="120.1" y="115.4">D1V8</text>
<text x="183.8" y="119.3">DGND</text>
<text x="197.3" y="115.4">Vbat</text>
<text x="197.3" y="117.4">Vbat</text>
<text x="120.1" y="121.2">D1V8</text>
<text x="183.8" y="121.2">DGND</text>
</g>
<g font-size="1.7" fill="#000080">
<text x="140.2" y="41.4">CON1</text>
<text x="142.9" y="127.1">Connector_MCU_Board</text>
<text x="52.2" y="132.9">C45</text>
<text x="52.2" y="136.7">10uF</text>
<text x="59.9" y="132.9">C46</text>
<text x="59.9" y="136.7">0.1uF</text>
<text x="77.2" y="132.9">C47</text>
<text x="77.2" y="136.7">10uF</text>
<text x="85" y="132.9">C48</text>
<text x="85" y="136.7">0.1uF</text>
<text x="52.2" y="158">C49</text>
<text x="52.2" y="161.8">10uF</text>
<text x="59.9" y="158">C50</text>
<text x="59.9" y="161.8">0.1uF</text>
<text x="77.2" y="158">C51</text>
<text x="77.2" y="161.8">10uF</text>
<text x="85" y="158">C52</text>
<text x="85" y="161.8">0.1uF</text>
<text x="102.3" y="158">C53</text>
<text x="102.3" y="161.8">10uF</text>
<text x="110.1" y="158">C54</text>
<text x="110.1" y="161.8">0.1uF</text>
</g>
<g font-size="1.7">
<text x="139.6" y="47.8">41</text>
<text x="140.5" y="45.9">1</text>
<text x="179" y="45.9">40</text>
<text x="179" y="47.8">80</text>
<text x="139.6" y="51.7">42</text>
<text x="140.5" y="49.8">2</text>
<text x="140.5" y="53.6">3</text>
<text x="179" y="53.6">38</text>
<text x="179" y="49.8">39</text>
<text x="179" y="51.7">79</text>
<text x="139.6" y="55.6">43</text>
<text x="139.6" y="59.4">44</text>
<text x="140.5" y="57.5">4</text>
<text x="179" y="57.5">37</text>
<text x="179" y="59.4">77</text>
<text x="179" y="55.6">78</text>
<text x="139.6" y="63.3">45</text>
<text x="140.5" y="61.4">5</text>
<text x="140.5" y="65.2">6</text>
<text x="179" y="65.2">35</text>
<text x="179" y="61.4">36</text>
<text x="179" y="63.3">76</text>
<text x="139.6" y="67.1">46</text>
<text x="139.6" y="71">47</text>
<text x="140.5" y="69.1">7</text>
<text x="179" y="69.1">34</text>
<text x="179" y="71">74</text>
<text x="179" y="67.1">75</text>
<text x="139.6" y="74.9">48</text>
<text x="140.5" y="72.9">8</text>
<text x="140.5" y="76.8">9</text>
<text x="179" y="76.8">32</text>
<text x="179" y="72.9">33</text>
<text x="179" y="74.9">73</text>
<text x="139.6" y="80.7">10</text>
<text x="139.6" y="78.7">49</text>
<text x="139.6" y="82.6">50</text>
<text x="179" y="80.7">31</text>
<text x="179" y="82.6">71</text>
<text x="179" y="78.7">72</text>
<text x="139.6" y="88.4">12</text>
<text x="139.6" y="84.5">11</text>
<text x="139.6" y="86.4">51</text>
<text x="179" y="88.4">29</text>
<text x="179" y="84.5">30</text>
<text x="179" y="86.4">70</text>
<text x="139.6" y="92.2">13</text>
<text x="139.6" y="90.3">52</text>
<text x="139.6" y="94.2">53</text>
<text x="179" y="92.2">28</text>
<text x="179" y="94.2">68</text>
<text x="179" y="90.3">69</text>
<text x="139.6" y="96.1">14</text>
<text x="139.6" y="100">15</text>
<text x="139.6" y="98">54</text>
<text x="139.6" y="101.9">55</text>
<text x="179" y="100">26</text>
<text x="179" y="96.1">27</text>
<text x="179" y="101.9">66</text>
<text x="179" y="98">67</text>
<text x="139.6" y="103.8">16</text>
<text x="139.6" y="107.7">17</text>
<text x="139.6" y="105.7">56</text>
<text x="179" y="107.7">24</text>
<text x="179" y="103.8">25</text>
<text x="179" y="105.7">65</text>
<text x="139.6" y="111.5">18</text>
<text x="139.6" y="109.6">57</text>
<text x="139.6" y="113.5">58</text>
<text x="179" y="111.5">23</text>
<text x="179" y="113.5">63</text>
<text x="179" y="109.6">64</text>
<text x="139.6" y="115.4">19</text>
<text x="139.6" y="119.3">20</text>
<text x="139.6" y="117.3">59</text>
<text x="179" y="119.3">21</text>
<text x="179" y="115.4">22</text>
<text x="179" y="117.3">62</text>
<text x="52.2" y="125.2">V_LDO1</text>
<text x="77.2" y="125.2">D1V2</text>
<text x="139.6" y="121.2">60</text>
<text x="179" y="121.2">61</text>
<text x="52.2" y="150.3">D1V8</text>
<text x="77.2" y="150.3">D3V3</text>
<text x="102.3" y="150.3">Vbat</text>
<text x="222" y="173.4">Title:</text>
<text x="222" y="179.2">Size:</text>
<text x="227.8" y="179.2">Document Number:</text>
<text x="258.7" y="179.2">Department:</text>
<text x="270.3" y="179.2">Designer:</text>
<text x="285.7" y="179.2">Rev:</text>
<text x="222" y="185">Date:</text>
<text x="231.6" y="185">Thursday, March 13, 2025</text>
<text x="258.7" y="185">Sheet:</text>
<text x="270.2" y="185">6</text>
<text x="276.1" y="185">of</text>
<text x="281.8" y="185">6</text>
</g>
<g font-size="1.7" fill="#004080">
<text x="143.8" y="47.2">1</text>
<text x="174.7" y="47.2">40</text>
<text x="143.8" y="51">2</text>
<text x="143.8" y="49.1">41</text>
<text x="143.8" y="53">42</text>
<text x="174.7" y="51">39</text>
<text x="174.7" y="53">79</text>
<text x="174.7" y="49.1">80</text>
<text x="143.8" y="54.9">3</text>
<text x="143.8" y="58.7">4</text>
<text x="143.8" y="56.8">43</text>
<text x="174.7" y="58.7">37</text>
<text x="174.7" y="54.9">38</text>
<text x="174.7" y="56.8">78</text>
<text x="143.8" y="62.6">5</text>
<text x="143.8" y="60.7">44</text>
<text x="143.8" y="64.5">45</text>
<text x="174.7" y="62.6">36</text>
<text x="174.7" y="64.5">76</text>
<text x="174.7" y="60.7">77</text>
<text x="143.8" y="66.5">6</text>
<text x="143.8" y="70.3">7</text>
<text x="143.8" y="68.4">46</text>
<text x="174.7" y="70.3">34</text>
<text x="174.7" y="66.5">35</text>
<text x="174.7" y="68.4">75</text>
<text x="143.8" y="74.2">8</text>
<text x="143.8" y="72.3">47</text>
<text x="143.8" y="76.1">48</text>
<text x="174.7" y="74.2">33</text>
<text x="174.7" y="76.1">73</text>
<text x="174.7" y="72.3">74</text>
<text x="143.8" y="78">9</text>
<text x="143.8" y="81.9">10</text>
<text x="143.8" y="80">49</text>
<text x="143.8" y="83.8">50</text>
<text x="174.7" y="81.9">31</text>
<text x="174.7" y="78">32</text>
<text x="174.7" y="83.8">71</text>
<text x="174.7" y="80">72</text>
<text x="143.8" y="89.6">12</text>
<text x="143.8" y="85.8">11</text>
<text x="143.8" y="87.7">51</text>
<text x="174.7" y="89.6">29</text>
<text x="174.7" y="85.8">30</text>
<text x="174.7" y="87.7">70</text>
<text x="143.8" y="93.5">13</text>
<text x="143.8" y="91.6">52</text>
<text x="143.8" y="95.4">53</text>
<text x="174.7" y="93.5">28</text>
<text x="174.7" y="95.4">68</text>
<text x="174.7" y="91.6">69</text>
<text x="143.8" y="97.3">14</text>
<text x="143.8" y="101.2">15</text>
<text x="143.8" y="99.3">54</text>
<text x="174.7" y="101.2">26</text>
<text x="174.7" y="97.3">27</text>
<text x="174.7" y="99.3">67</text>
<text x="143.8" y="105.1">16</text>
<text x="143.8" y="103.1">55</text>
<text x="143.8" y="107">56</text>
<text x="174.7" y="105.1">25</text>
<text x="174.7" y="107">65</text>
<text x="174.7" y="103.1">66</text>
<text x="143.8" y="108.9">17</text>
<text x="143.8" y="112.8">18</text>
<text x="143.8" y="110.9">57</text>
<text x="174.7" y="112.8">23</text>
<text x="174.7" y="108.9">24</text>
<text x="174.7" y="110.9">64</text>
<text x="143.8" y="116.6">19</text>
<text x="143.8" y="114.7">58</text>
<text x="143.8" y="118.6">59</text>
<text x="174.7" y="116.6">22</text>
<text x="174.7" y="118.6">62</text>
<text x="174.7" y="114.7">63</text>
<text x="143.8" y="120.5">20</text>
<text x="143.8" y="122.4">60</text>
<text x="174.7" y="120.5">21</text>
<text x="174.7" y="122.4">61</text>
</g>
<g font-size="1.6">
<text x="141.9" y="18.4">2.54</text>
<text x="139.8" y="27.1">1</text>
<text x="145.8" y="27.1">41</text>
<text x="152.9" y="27.1">Ground</text>
<text x="159.8" y="27.1">pad</text>
<text x="131.1" y="30">2.54</text>
<text x="139.6" y="32.9">2</text>
<text x="145.6" y="32.9">42</text>
<text x="153.7" y="32.9">Signal</text>
<text x="160.4" y="32.9">&amp;</text>
<text x="162.4" y="32.9">power</text>
<text x="168.2" y="32.9">pad</text>
</g>
<g font-size="1.4">
<text x="30.9" y="1.4">5</text>
<text x="88.8" y="1.4">4</text>
<text x="146.7" y="1.4">3</text>
<text x="204.6" y="1.4">2</text>
<text x="262.6" y="1.4">1</text>
<text x=".5" y="26.1">D</text>
<text x="292" y="26.1">D</text>
<text x=".5" y="71.9">C</text>
<text x="292" y="71.9">C</text>
<text x=".5" y="117.8">B</text>
<text x="292" y="117.8">B</text>
<text x=".5" y="163.6">A</text>
<text x="292" y="163.6">A</text>
<text x="30.9" y="186.8">5</text>
<text x="88.8" y="186.8">4</text>
<text x="146.7" y="186.8">3</text>
<text x="204.6" y="186.8">2</text>
<text x="262.6" y="186.8">1</text>
</g>
<g font-size="1.3" fill="#f00">
<text x="55.2" y="142.7">D</text>
<text x="80.3" y="142.7">D</text>
<text x="55.2" y="167.9">D</text>
<text x="80.3" y="167.9">D</text>
<text x="105.4" y="167.9">D</text>
</g>
</svg>
